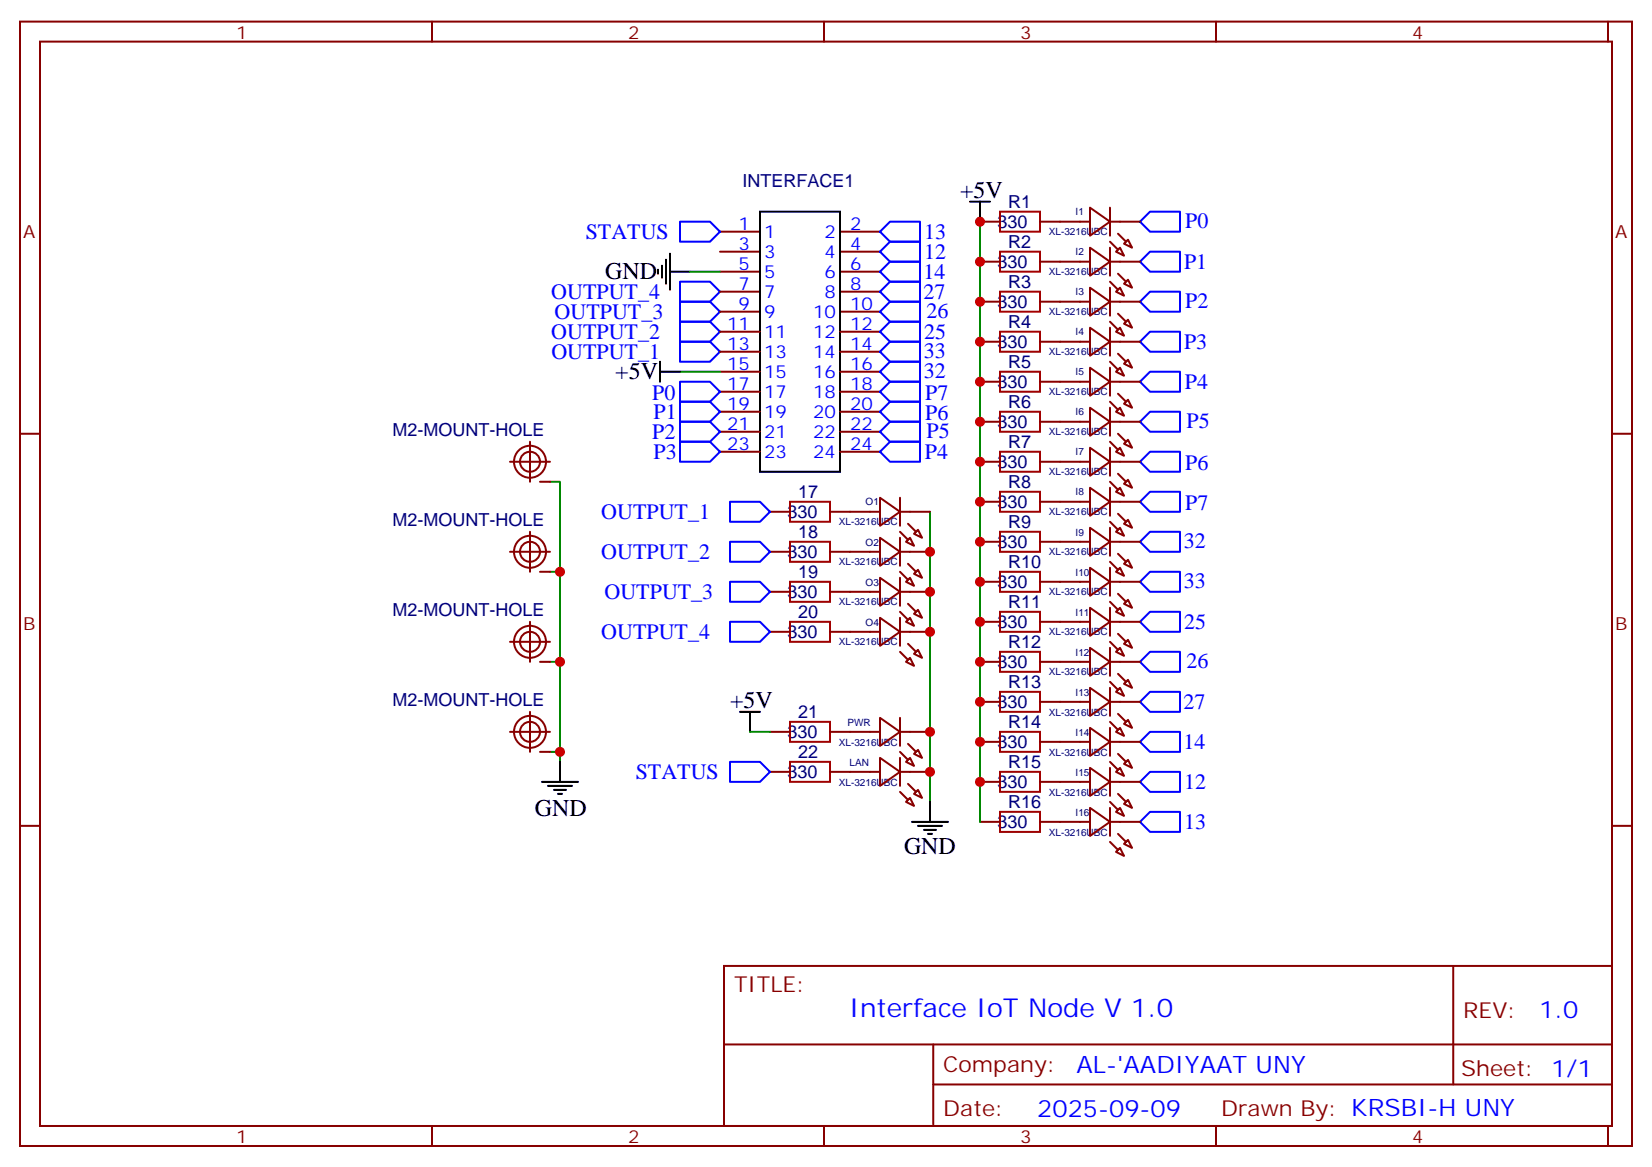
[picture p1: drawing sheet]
<svg xmlns="http://www.w3.org/2000/svg" width="291mm" height="206mm" viewBox="0 0 291 206" stroke-linecap="round" stroke-linejoin="round" font-family="sans-serif">
<g fill="none" stroke="#870000" stroke-width=".35">
<path d="M3.5 3.8h284.4v198.3h-284.4zM7.1 7.3h277.2v191.2h-277.2zM76.2 3.8v3.5M145.3 3.8v3.5M214.5 3.8v3.5M283.6 3.8v3.5M172.9 39.1h3.5M183.4 39.1h8.9M192.3 36.6l3.5 2.5-3.5 2.5zM195.8 39.1h5.3M195.8 36.6v5M127 40.9h7.1"/>
<path d="M127 44.4h7.1M127 47.9h7.1M127 51.4h7.1M127 55h7.1M127 58.5h7.1M148.2 40.9h7M148.2 44.4h7M148.2 47.9h7M148.2 51.4h7M148.2 55h7M148.2 58.5h7M172.9 46.1h3.5"/>
<path d="M172.9 53.2h3.5M183.4 46.1h8.9M183.4 53.2h8.9M192.3 43.7l3.5 2.4-3.5 2.5zM192.3 50.7l3.5 2.5-3.5 2.5zM192.3 57.8l3.5 2.5-3.5 2.4zM195.8 46.1h5.3M195.8 53.2h5.3M195.8 43.7v4.9M195.8 50.7v5M195.8 57.8v4.9M196.8 44.4l.8-.7 .7 1.4z"/>
<path d="M196.8 51.4l.8-.7 .7 1.4zM197.6 57.8l.7 1.4-1.5-.7zM198.3 43l.7-.7 .7 1.4zM198.3 50l.7-.7 .7 1.4zM198.3 57.1l.7-.7 .7 1.4zM3.5 76.5h3.6M93.5 77.9v7M127 62h7.1M127 65.5h7.1M127 69.1h7.1M127 72.6h7.1M127 76.1h7.1"/>
<path d="M127 79.7h7.1M148.2 62h7M148.2 65.5h7M148.2 69.1h7M148.2 72.6h7M148.2 76.1h7M148.2 79.7h7M172.9 60.3h3.5M172.9 67.3h3.5M172.9 74.4h3.5M183.4 60.3h8.9M183.4 67.3h8.9"/>
<path d="M183.4 74.4h8.9M192.3 64.8l3.5 2.5-3.5 2.5zM192.3 71.9l3.5 2.5-3.5 2.4zM192.3 79l3.5 2.4-3.5 2.5zM195.8 60.3h5.3M195.8 67.3h5.3M195.8 74.4h5.3M195.8 64.8v5M195.8 71.9v4.9M195.8 79v4.9M196.8 65.5l.8-.7 .7 1.5zM196.8 72.6l.8-.7 .7 1.4z"/>
<path d="M196.8 79.7l.8-.7 .7 1.4zM198.3 64.1l.7-.7 .7 1.4zM198.3 71.2l.7-.7 .7 1.4zM198.3 78.2l.7-.7 .7 1.5zM284.3 76.5h3.6M90 81.4h7M90 97.3h7M93.5 93.8v7M95.2 84.9h1.8M135.8 90.2h3.5M135.8 97.3h3.5M146.4 90.2h8.8"/>
<path d="M146.4 97.3h8.8M155.2 87.8l3.5 2.4-3.5 2.5zM155.2 94.8l3.5 2.5-3.5 2.5zM158.7 90.2h5.3M158.7 97.3h5.3M158.7 87.8v4.9M158.7 94.8v5M159.8 95.5l.7-.7 .7 1.4zM161.9 93.4l.7 1.4-1.4-.7zM172.9 81.4h3.5M172.9 88.5h3.5M172.9 95.5h3.5"/>
<path d="M183.4 81.4h8.9M183.4 88.5h8.9M183.4 95.5h8.9M192.3 86l3.5 2.5-3.5 2.4zM192.3 93.1l3.5 2.4-3.5 2.5zM195.8 81.4h5.3M195.8 88.5h5.3M195.8 95.5h5.3M195.8 86v4.9M195.8 93.1v4.9M196.8 93.8l.8-.7 .7 1.4zM197.6 86l.7 1.4-1.5-.7z"/>
<path d="M198.3 85.3l.7-.7 .7 1.4zM198.3 99.4l.7-.7 .7 1.4zM199 91.7l.7 1.4-1.4-.7zM90 113.2h7M93.5 109.6v7.1M95.2 116.7h1.8M95.2 100.8h1.8M135.8 104.4h3.5M135.8 111.4h3.5M146.4 104.4h8.8M146.4 111.4h8.8M155.2 101.9l3.5 2.5-3.5 2.4z"/>
<path d="M155.2 108.9l3.5 2.5-3.5 2.5zM158.7 104.4h5.3M158.7 111.4h5.3M158.7 101.9v4.9M158.7 108.9v5M159.8 102.6l.7-.7 .7 1.4zM159.8 109.6l.7-.7 .7 1.4zM159.8 116.7l.7-.7 .7 1.4zM161.2 101.2l.7-.7 .7 1.4zM161.2 108.2l.7-.7 .7 1.4zM161.2 115.3l.7-.7 .7 1.4zM172.9 102.6h3.5"/>
<path d="M172.9 109.6h3.5M172.9 116.7h3.5M183.4 102.6h8.9M183.4 109.6h8.9M183.4 116.7h8.9M192.3 100.1l3.5 2.5-3.5 2.5zM192.3 107.2l3.5 2.4-3.5 2.5zM192.3 114.2l3.5 2.5-3.5 2.5zM195.8 102.6h5.3M195.8 109.6h5.3M195.8 116.7h5.3M195.8 100.1v5"/>
<path d="M195.8 107.2v4.9M195.8 114.2v5M196.8 100.8l.8-.7 .7 1.4zM196.8 107.9l.8-.7 .7 1.4zM196.8 114.9l.8-.7 .7 1.4zM198.3 106.5l.7-.7 .7 1.4zM198.3 113.5l.7-.7 .7 1.4zM90 129h7M93.5 125.5v7.1M95.2 132.6h1.8M135.8 129h3.5M135.8 136.1h3.5"/>
<path d="M146.4 129h8.8M146.4 136.1h8.8M155.2 126.6l3.5 2.4-3.5 2.5zM155.2 133.6l3.5 2.5-3.5 2.5zM158.7 129h5.3M158.7 136.1h5.3M158.7 126.6v4.9M158.7 133.6v5M159.8 134.3l.7-.7 .7 1.4zM161.2 132.9l.7-.7 .7 1.4zM161.2 140l.7-.7 .7 1.4zM172.9 123.8h3.5"/>
<path d="M172.9 130.8h3.5M172.9 137.9h3.5M183.4 123.8h8.9M183.4 130.8h8.9M183.4 137.9h8.9M192.3 121.3l3.5 2.5-3.5 2.4zM192.3 128.3l3.5 2.5-3.5 2.5zM192.3 135.4l3.5 2.5-3.5 2.4zM195.8 123.8h5.3M195.8 130.8h5.3M195.8 137.9h5.3M195.8 121.3v4.9"/>
<path d="M195.8 128.3v5M195.8 135.4v4.9M196.8 122l.8-.7 .7 1.4zM196.8 129l.8-.7 .7 1.5zM196.8 136.1l.8-.7 .7 1.4zM198.3 120.6l.7-.7 .7 1.4zM198.3 127.6l.7-.7 .7 1.4zM198.3 134.7l.7-.7 .7 1.4zM3.5 145.6h3.6M159.8 141.4l.7-.7 .7 1.4zM172.9 144.9h3.5M183.4 144.9h8.9"/>
<path d="M192.3 142.5l3.5 2.4-3.5 2.5zM195.8 144.9h5.3M195.8 142.5v4.9M196.8 143.2l.8-.7 .7 1.4zM196.8 150.2l.8-.7 .7 1.4zM198.3 141.7l.7-.7 .7 1.5zM198.3 148.8l.7-.7 .7 1.4zM284.3 145.6h3.6M127.7 170.3h156.6v28.2h-156.6zM256.3 170.3v20.9M76.2 198.5v3.6M127.7 184.2h156.5"/>
<path d="M145.3 198.5v3.6M164.6 191.2h119.6M164.6 184.2v14.1M214.5 198.5v3.6M283.6 198.5v3.6"/>
<circle cx="93.5" cy="81.4" r="2.82"/>
<circle cx="93.5" cy="97.3" r="2.82"/>
<circle cx="93.5" cy="97.3" r="1.76"/>
<circle cx="93.5" cy="81.4" r="1.76"/>
<circle cx="93.5" cy="113.2" r="2.82"/>
<circle cx="93.5" cy="113.2" r="1.76"/>
<circle cx="93.5" cy="129" r="2.82"/>
<circle cx="93.5" cy="129" r="1.76"/>
</g>
<g fill="none" stroke="#00f" stroke-width=".35">
<path d="M119.9 39.1h5.3l1.8 1.8-1.8 1.7h-5.3zM202.8 37.3h5.3v3.6h-5.3l-1.7-1.8zM119.9 56.7h5.3l1.8 1.8-1.8 1.8h-5.3zM119.9 53.2h5.3l1.8 1.8-1.8 1.7h-5.3zM119.9 49.7h5.3l1.8 1.7-1.8 1.8h-5.3zM155.2 58.5l1.8-1.8h5.3v3.6h-5.3zM155.2 55l1.8-1.8h5.3v3.5h-5.3zM155.2 51.4l1.8-1.7h5.3v3.5h-5.3zM155.2 47.9l1.8-1.8h5.3v3.6h-5.3zM155.2 44.4l1.8-1.8h5.3v3.5h-5.3zM155.2 40.9l1.8-1.8h5.3v3.5h-5.3zM201.1 46.1l1.7-1.7h5.3v3.5h-5.3z"/>
<path d="M201.1 53.2l1.7-1.8h5.3v3.6h-5.3zM119.9 60.3h5.3l1.8 1.7-1.8 1.8h-5.3zM119.9 67.3h5.3l1.8 1.8-1.8 1.7h-5.3zM119.9 70.8h5.3l1.8 1.8-1.8 1.8h-5.3zM119.9 74.4h5.3l1.8 1.7-1.8 1.8h-5.3zM119.9 77.9h5.3l1.8 1.8-1.8 1.7h-5.3zM155.2 79.7l1.8-1.8h5.3v3.5h-5.3zM155.2 76.1l1.8-1.7h5.3v3.5h-5.3zM155.2 69.1l1.8-1.8h5.3v3.5h-5.3zM155.2 65.5l1.8-1.7h5.3v3.5h-5.3zM155.2 62l1.8-1.7h5.3v3.5h-5.3zM157 70.8h5.3v3.6h-5.3l-1.8-1.8z"/>
<path d="M201.1 60.3l1.7-1.8h5.3v3.5h-5.3zM201.1 67.3l1.7-1.8h5.3v3.6h-5.3zM201.1 74.4l1.7-1.8h5.3v3.5h-5.3zM128.8 88.5h5.3l1.7 1.7-1.7 1.8h-5.3zM128.8 95.5h5.3l1.7 1.8-1.7 1.8h-5.3zM201.1 81.4l1.7-1.7h5.3v3.5h-5.3zM201.1 88.5l1.7-1.8h5.3v3.5h-5.3zM201.1 95.5l1.7-1.7h5.3v3.5h-5.3zM128.8 102.6h5.3l1.7 1.8-1.7 1.7h-5.3zM128.8 109.6h5.3l1.7 1.8-1.7 1.8h-5.3zM201.1 102.6l1.7-1.8h5.3v3.6h-5.3zM201.1 109.6l1.7-1.7h5.3v3.5h-5.3z"/>
<path d="M201.1 116.7l1.7-1.8h5.3v3.6h-5.3zM128.8 134.3h5.3l1.7 1.8-1.7 1.8h-5.3zM201.1 123.8l1.7-1.8h5.3v3.5h-5.3zM201.1 130.8l1.7-1.8h5.3v3.6h-5.3zM201.1 137.9l1.7-1.8h5.3v3.5h-5.3zM201.1 144.9l1.7-1.7h5.3v3.5h-5.3z"/>
</g>
<g fill="none" stroke="#000" stroke-width=".35">
<path d="M134.1 37.3h14.1v45.9h-14.1zM171.1 35.6h3.5M172.9 35.6v3.5M116.1 47.6v.7M116.8 46.8v2.2M117.5 45.8v4.2M118.2 47.9h3.5M118.2 44.7v6.4M116.4 65.5h3.5M116.4 63.8v3.5M95.6 137.9h6.4M96.7 138.6h4.2"/>
<path d="M97.7 139.3h2.1M98.4 140h.7M98.8 134.3v3.6M130.5 125.5h3.6M132.3 125.5v3.5M160.9 144.9h6.3M161.9 145.6h4.3M163 146.3h2.1M163.7 147h.7M164 141.4v3.5"/>
</g>
<path d="M172.9 39.1v105.8M121.7 47.9h5.3M119.9 65.5h7.1M97 84.9h1.8v49.4M164 90.2v51.2M97 116.7h1.8M97 100.8h1.8M97 132.6h1.8M132.3 129h3.5" fill="none" stroke="#008700" stroke-width=".35"/>
<g fill="none" stroke="#a10000" stroke-width=".35">
<path d="M176.4 37.3h7v3.6h-7zM176.4 44.4h7v3.5h-7zM176.4 51.4h7v3.6h-7zM176.4 58.5h7v3.5h-7zM176.4 65.5h7v3.6h-7zM176.4 72.6h7v3.5h-7zM176.4 79.7h7v3.5h-7zM139.3 88.5h7.1v3.5h-7.1zM139.3 95.5h7.1v3.6h-7.1zM176.4 86.7h7v3.5h-7zM176.4 93.8h7v3.5h-7zM139.3 102.6h7.1v3.5h-7.1z"/>
<path d="M139.3 109.6h7.1v3.6h-7.1zM176.4 100.8h7v3.6h-7zM176.4 107.9h7v3.5h-7zM176.4 114.9h7v3.6h-7zM139.3 127.3h7.1v3.5h-7.1zM139.3 134.3h7.1v3.6h-7.1zM176.4 122h7v3.5h-7zM176.4 129h7v3.6h-7zM176.4 136.1h7v3.5h-7zM176.4 143.2h7v3.5h-7z"/>
</g>
<g fill="#870000" stroke="#870000" stroke-width=".35">
<path d="M197.2 41.2l1.4 1.4z"/>
<path d="M195.8 42.6l1.4 1.4z"/>
<path d="M197.2 48.3l1.4 1.4z"/>
<path d="M195.8 49.7l1.4 1.4z"/>
<path d="M197.2 55.3l1.4 1.4z"/>
<path d="M195.8 56.7l1.4 1.4z"/>
<path d="M197.2 62.4l1.4 1.4z"/>
<path d="M195.8 63.8l1.4 1.4z"/>
<path d="M197.2 69.4l1.4 1.4z"/>
<path d="M195.8 70.8l1.4 1.4z"/>
<path d="M197.2 76.5l1.4 1.4z"/>
<path d="M195.8 77.9l1.4 1.4z"/>
<path d="M197.2 83.5l1.4 1.4z"/>
<path d="M195.8 84.9l1.4 1.5z"/>
<path d="M197.2 90.6l1.4 1.4z"/>
<path d="M195.8 92l1.4 1.4z"/>
<path d="M197.2 97.6l1.4 1.5z"/>
<path d="M195.8 99.1l1.4 1.4z"/>
<path d="M197.2 104.7l1.4 1.4z"/>
<path d="M195.8 106.1l1.4 1.4z"/>
<path d="M197.2 111.8l1.4 1.4z"/>
<path d="M195.8 113.2l1.4 1.4z"/>
<path d="M197.2 118.8l1.4 1.4z"/>
<path d="M195.8 120.2l1.4 1.4z"/>
<path d="M197.2 125.9l1.4 1.4z"/>
<path d="M195.8 127.3l1.4 1.4z"/>
<path d="M197.2 132.9l1.4 1.4z"/>
<path d="M195.8 134.3l1.4 1.4z"/>
<path d="M197.2 140l1.4 1.4z"/>
<path d="M195.8 141.4l1.4 1.4z"/>
<path d="M197.2 147l1.4 1.4z"/>
<path d="M195.8 148.4l1.4 1.5z"/>
<path d="M160.2 92.4l1.4 1.4z"/>
<path d="M158.7 93.8l1.5 1.4z"/>
<path d="M160.2 99.4l1.4 1.4z"/>
<path d="M158.7 100.8l1.5 1.4z"/>
<path d="M160.2 106.5l1.4 1.4z"/>
<path d="M158.7 107.9l1.5 1.4z"/>
<path d="M160.2 113.5l1.4 1.4z"/>
<path d="M158.7 114.9l1.5 1.4z"/>
<path d="M160.2 131.2l1.4 1.4z"/>
<path d="M158.7 132.6l1.5 1.4z"/>
<path d="M160.2 138.2l1.4 1.4z"/>
<path d="M158.7 139.6l1.5 1.4z"/>
</g>
<g fill="#c00">
<circle cx="164" cy="111.4" r=".88"/>
<circle cx="98.8" cy="132.6" r=".88"/>
<circle cx="98.8" cy="116.7" r=".88"/>
<circle cx="98.8" cy="100.8" r=".88"/>
<circle cx="164" cy="97.3" r=".88"/>
<circle cx="164" cy="104.4" r=".88"/>
<circle cx="164" cy="129" r=".88"/>
<circle cx="164" cy="136.1" r=".88"/>
<circle cx="172.9" cy="46.1" r=".88"/>
<circle cx="172.9" cy="53.2" r=".88"/>
<circle cx="172.9" cy="60.3" r=".88"/>
<circle cx="172.9" cy="67.3" r=".88"/>
<circle cx="172.9" cy="81.4" r=".88"/>
<circle cx="172.9" cy="95.5" r=".88"/>
<circle cx="172.9" cy="102.6" r=".88"/>
<circle cx="172.9" cy="109.6" r=".88"/>
<circle cx="172.9" cy="116.7" r=".88"/>
<circle cx="172.9" cy="123.8" r=".88"/>
<circle cx="172.9" cy="130.8" r=".88"/>
<circle cx="172.9" cy="137.9" r=".88"/>
<circle cx="172.9" cy="39.1" r=".88"/>
<circle cx="172.9" cy="88.5" r=".88"/>
<circle cx="172.9" cy="74.4" r=".88"/>
</g>
<text font-size="4.6" fill="#00f" x="149.8" y="179.3">Interface IoT Node V 1.0</text>
<g font-size="4.2">
<text x="169.3" y="34.9">+5V</text>
<text x="106.7" y="49.3">GND</text>
<text x="108.5" y="66.9">+5V</text>
<text x="128.8" y="124.8">+5V</text>
<text x="94.3" y="143.9">GND</text>
<text x="159.5" y="150.6">GND</text>
</g>
<g font-size="4.2" fill="#00f">
<text x="271.5" y="179.6">1.0</text>
<text x="189.9" y="189.1">AL-'AADIYAAT UNY</text>
<text x="183" y="196.9">2025-09-09</text>
</g>
<g font-size="3.9" fill="#00f">
<text x="209.1" y="40.2">P0</text>
<text x="103.3" y="42.1">STATUS</text>
<text x="163" y="45.6">12</text>
<text x="163" y="42.1">13</text>
<text x="208.8" y="47.4">P1</text>
<text x="97.2" y="52.7">OUTPUT_4</text>
<text x="162.9" y="52.7">27</text>
<text x="162.9" y="49.1">14</text>
<text x="97.2" y="59.8">OUTPUT_2</text>
<text x="97.8" y="56.3">OUTPUT_3</text>
<text x="163" y="59.7">25</text>
<text x="163.4" y="56">26</text>
<text x="209.1" y="54.4">P2</text>
<text x="97.3" y="63.3">OUTPUT_1</text>
<text x="163" y="63.1">33</text>
<text x="208.8" y="61.5">P3</text>
<text x="115" y="70.5">P0</text>
<text x="163" y="66.6">32</text>
<text x="163.2" y="70.5">P7</text>
<text x="209" y="68.6">P4</text>
<text x="115" y="77.4">P2</text>
<text x="115.3" y="73.9">P1</text>
<text x="163.2" y="74">P6</text>
<text x="163.4" y="77.2">P5</text>
<text x="209.3" y="75.4">P5</text>
<text x="115.3" y="80.9">P3</text>
<text x="163.1" y="80.9">P4</text>
<text x="209.1" y="82.8">P6</text>
<text x="209.1" y="89.9">P7</text>
<text x="106.1" y="91.5">OUTPUT_1</text>
<text x="106.1" y="98.6">OUTPUT_2</text>
<text x="208.8" y="96.6">32</text>
<text x="106.6" y="105.6">OUTPUT_3</text>
<text x="208.8" y="103.6">33</text>
<text x="106.1" y="112.7">OUTPUT_4</text>
<text x="208.8" y="110.9">25</text>
<text x="209.3" y="117.8">26</text>
<text x="208.7" y="125">27</text>
<text x="112.1" y="137.4">STATUS</text>
<text x="208.8" y="132">14</text>
<text x="208.8" y="139.1">12</text>
<text x="208.8" y="146.2">13</text>
</g>
<g font-size="3.9" fill="#800">
<text x="129.5" y="174.9">TITLE:</text>
<text x="258.1" y="179.6">REV:</text>
<text x="166.4" y="189.1">Company:</text>
<text x="257.7" y="189.7">Sheet: 1/1</text>
<text x="166.4" y="196.8">Date:</text>
<text x="215.4" y="196.9">Drawn By: KRSBI-H UNY</text>
</g>
<g font-size="3.2" fill="#800">
<text x="41.6" y="6.8">1</text>
<text x="110.8" y="6.8">2</text>
<text x="179.9" y="6.8">3</text>
<text x="249.1" y="6.8">4</text>
<text x="4.1" y="41.9">A</text>
<text x="284.9" y="41.9">A</text>
<text x="4.1" y="111.1">B</text>
<text x="284.9" y="111.1">B</text>
<text x="41.6" y="201.5">1</text>
<text x="110.8" y="201.5">2</text>
<text x="179.9" y="201.5">3</text>
<text x="249.1" y="201.5">4</text>
</g>
<g font-size="3.2" fill="#000080">
<text x="131" y="33">INTERFACE1</text>
<text x="175.9" y="40.2">330</text>
<text x="177.8" y="36.7">R1</text>
<text x="175.9" y="47.3">330</text>
<text x="177.8" y="43.8">R2</text>
<text x="177.8" y="50.8">R3</text>
<text x="175.9" y="54.3">330</text>
<text x="177.8" y="57.9">R4</text>
<text x="175.9" y="61.4">330</text>
<text x="177.8" y="64.9">R5</text>
<text x="175.9" y="68.5">330</text>
<text x="177.8" y="72">R6</text>
<text x="69.3" y="76.8">M2-MOUNT-HOLE</text>
<text x="175.9" y="75.5">330</text>
<text x="175.9" y="82.6">330</text>
<text x="177.8" y="79">R7</text>
<text x="140.8" y="87.9">17</text>
<text x="175.9" y="89.6">330</text>
<text x="177.8" y="86.1">R8</text>
<text x="69.3" y="92.7">M2-MOUNT-HOLE</text>
<text x="138.9" y="91.4">330</text>
<text x="140.8" y="94.9">18</text>
<text x="177.8" y="93.2">R9</text>
<text x="138.9" y="98.4">330</text>
<text x="140.8" y="102">19</text>
<text x="175.9" y="96.7">330</text>
<text x="177.8" y="100.2">R10</text>
<text x="138.9" y="105.5">330</text>
<text x="175.9" y="103.7">330</text>
<text x="177.8" y="107.3">R11</text>
<text x="69.3" y="108.6">M2-MOUNT-HOLE</text>
<text x="138.9" y="112.6">330</text>
<text x="140.8" y="109">20</text>
<text x="175.9" y="110.8">330</text>
<text x="175.9" y="117.8">330</text>
<text x="177.8" y="114.3">R12</text>
<text x="69.3" y="124.5">M2-MOUNT-HOLE</text>
<text x="175.9" y="124.9">330</text>
<text x="177.8" y="121.4">R13</text>
<text x="138.9" y="130.2">330</text>
<text x="140.8" y="126.7">21</text>
<text x="175.9" y="132">330</text>
<text x="177.8" y="128.4">R14</text>
<text x="138.9" y="137.2">330</text>
<text x="140.8" y="133.7">22</text>
<text x="177.8" y="135.5">R15</text>
<text x="175.9" y="139">330</text>
<text x="177.8" y="142.5">R16</text>
<text x="175.9" y="146.1">330</text>
</g>
<g font-size="3.2" fill="#00f">
<text x="130.3" y="40.5">1</text>
<text x="134.8" y="41.9">1</text>
<text x="145.4" y="41.9">2</text>
<text x="149.9" y="40.5">2</text>
<text x="130.3" y="44">3</text>
<text x="130.3" y="47.6">5</text>
<text x="134.8" y="45.4">3</text>
<text x="145.4" y="45.4">4</text>
<text x="149.9" y="44">4</text>
<text x="149.9" y="47.6">6</text>
<text x="130.3" y="51.1">7</text>
<text x="134.8" y="49">5</text>
<text x="134.8" y="52.5">7</text>
<text x="145.4" y="49">6</text>
<text x="145.4" y="52.5">8</text>
<text x="149.9" y="51.1">8</text>
<text x="128.3" y="58.1">11</text>
<text x="130.3" y="54.6">9</text>
<text x="134.8" y="56">9</text>
<text x="134.8" y="59.5">11</text>
<text x="143.4" y="56">10</text>
<text x="143.4" y="59.5">12</text>
<text x="149.9" y="54.6">10</text>
<text x="149.9" y="58.1">12</text>
<text x="128.3" y="61.7">13</text>
<text x="128.3" y="65.2">15</text>
<text x="134.8" y="63.1">13</text>
<text x="143.4" y="63.1">14</text>
<text x="149.9" y="61.7">14</text>
<text x="149.9" y="65.2">16</text>
<text x="128.3" y="68.7">17</text>
<text x="134.8" y="66.6">15</text>
<text x="134.8" y="70.1">17</text>
<text x="143.4" y="66.6">16</text>
<text x="143.4" y="70.1">18</text>
<text x="149.9" y="68.7">18</text>
<text x="128.3" y="72.2">19</text>
<text x="128.3" y="75.8">21</text>
<text x="134.8" y="73.7">19</text>
<text x="134.8" y="77.2">21</text>
<text x="143.4" y="73.7">20</text>
<text x="143.4" y="77.2">22</text>
<text x="149.9" y="72.2">20</text>
<text x="149.9" y="75.8">22</text>
<text x="128.3" y="79.3">23</text>
<text x="134.8" y="80.7">23</text>
<text x="143.4" y="80.7">24</text>
<text x="149.9" y="79.3">24</text>
</g>
<g font-size="1.8" fill="#000080">
<text x="185" y="41.5">XL-3216UBC</text>
<text x="189.7" y="38">I1</text>
<text x="189.7" y="45">I2</text>
<text x="185" y="48.6">XL-3216UBC</text>
<text x="189.7" y="52.1">I3</text>
<text x="185" y="55.6">XL-3216UBC</text>
<text x="189.7" y="59.1">I4</text>
<text x="185" y="62.7">XL-3216UBC</text>
<text x="185" y="69.7">XL-3216UBC</text>
<text x="189.7" y="66.2">I5</text>
<text x="185" y="76.8">XL-3216UBC</text>
<text x="189.7" y="73.3">I6</text>
<text x="185" y="83.8">XL-3216UBC</text>
<text x="189.7" y="80.3">I7</text>
<text x="152.7" y="89.1">O1</text>
<text x="189.7" y="87.4">I8</text>
<text x="148" y="92.7">XL-3216UBC</text>
<text x="185" y="90.9">XL-3216UBC</text>
<text x="189.7" y="94.4">I9</text>
<text x="148" y="99.7">XL-3216UBC</text>
<text x="152.7" y="96.2">O2</text>
<text x="185" y="97.9">XL-3216UBC</text>
<text x="189.7" y="101.5">I10</text>
<text x="148" y="106.8">XL-3216UBC</text>
<text x="152.7" y="103.2">O3</text>
<text x="185" y="105">XL-3216UBC</text>
<text x="148" y="113.8">XL-3216UBC</text>
<text x="152.7" y="110.3">O4</text>
<text x="185" y="112.1">XL-3216UBC</text>
<text x="189.7" y="108.5">I11</text>
<text x="185" y="119.1">XL-3216UBC</text>
<text x="189.7" y="115.6">I12</text>
<text x="189.7" y="122.6">I13</text>
<text x="148" y="131.5">XL-3216UBC</text>
<text x="149.5" y="127.9">PWR</text>
<text x="185" y="126.2">XL-3216UBC</text>
<text x="189.7" y="129.7">I14</text>
<text x="149.9" y="135">LAN</text>
<text x="185" y="133.2">XL-3216UBC</text>
<text x="189.7" y="136.8">I15</text>
<text x="148" y="138.5">XL-3216UBC</text>
<text x="185" y="140.3">XL-3216UBC</text>
<text x="189.7" y="143.8">I16</text>
<text x="185" y="147.3">XL-3216UBC</text>
</g>
</svg>
